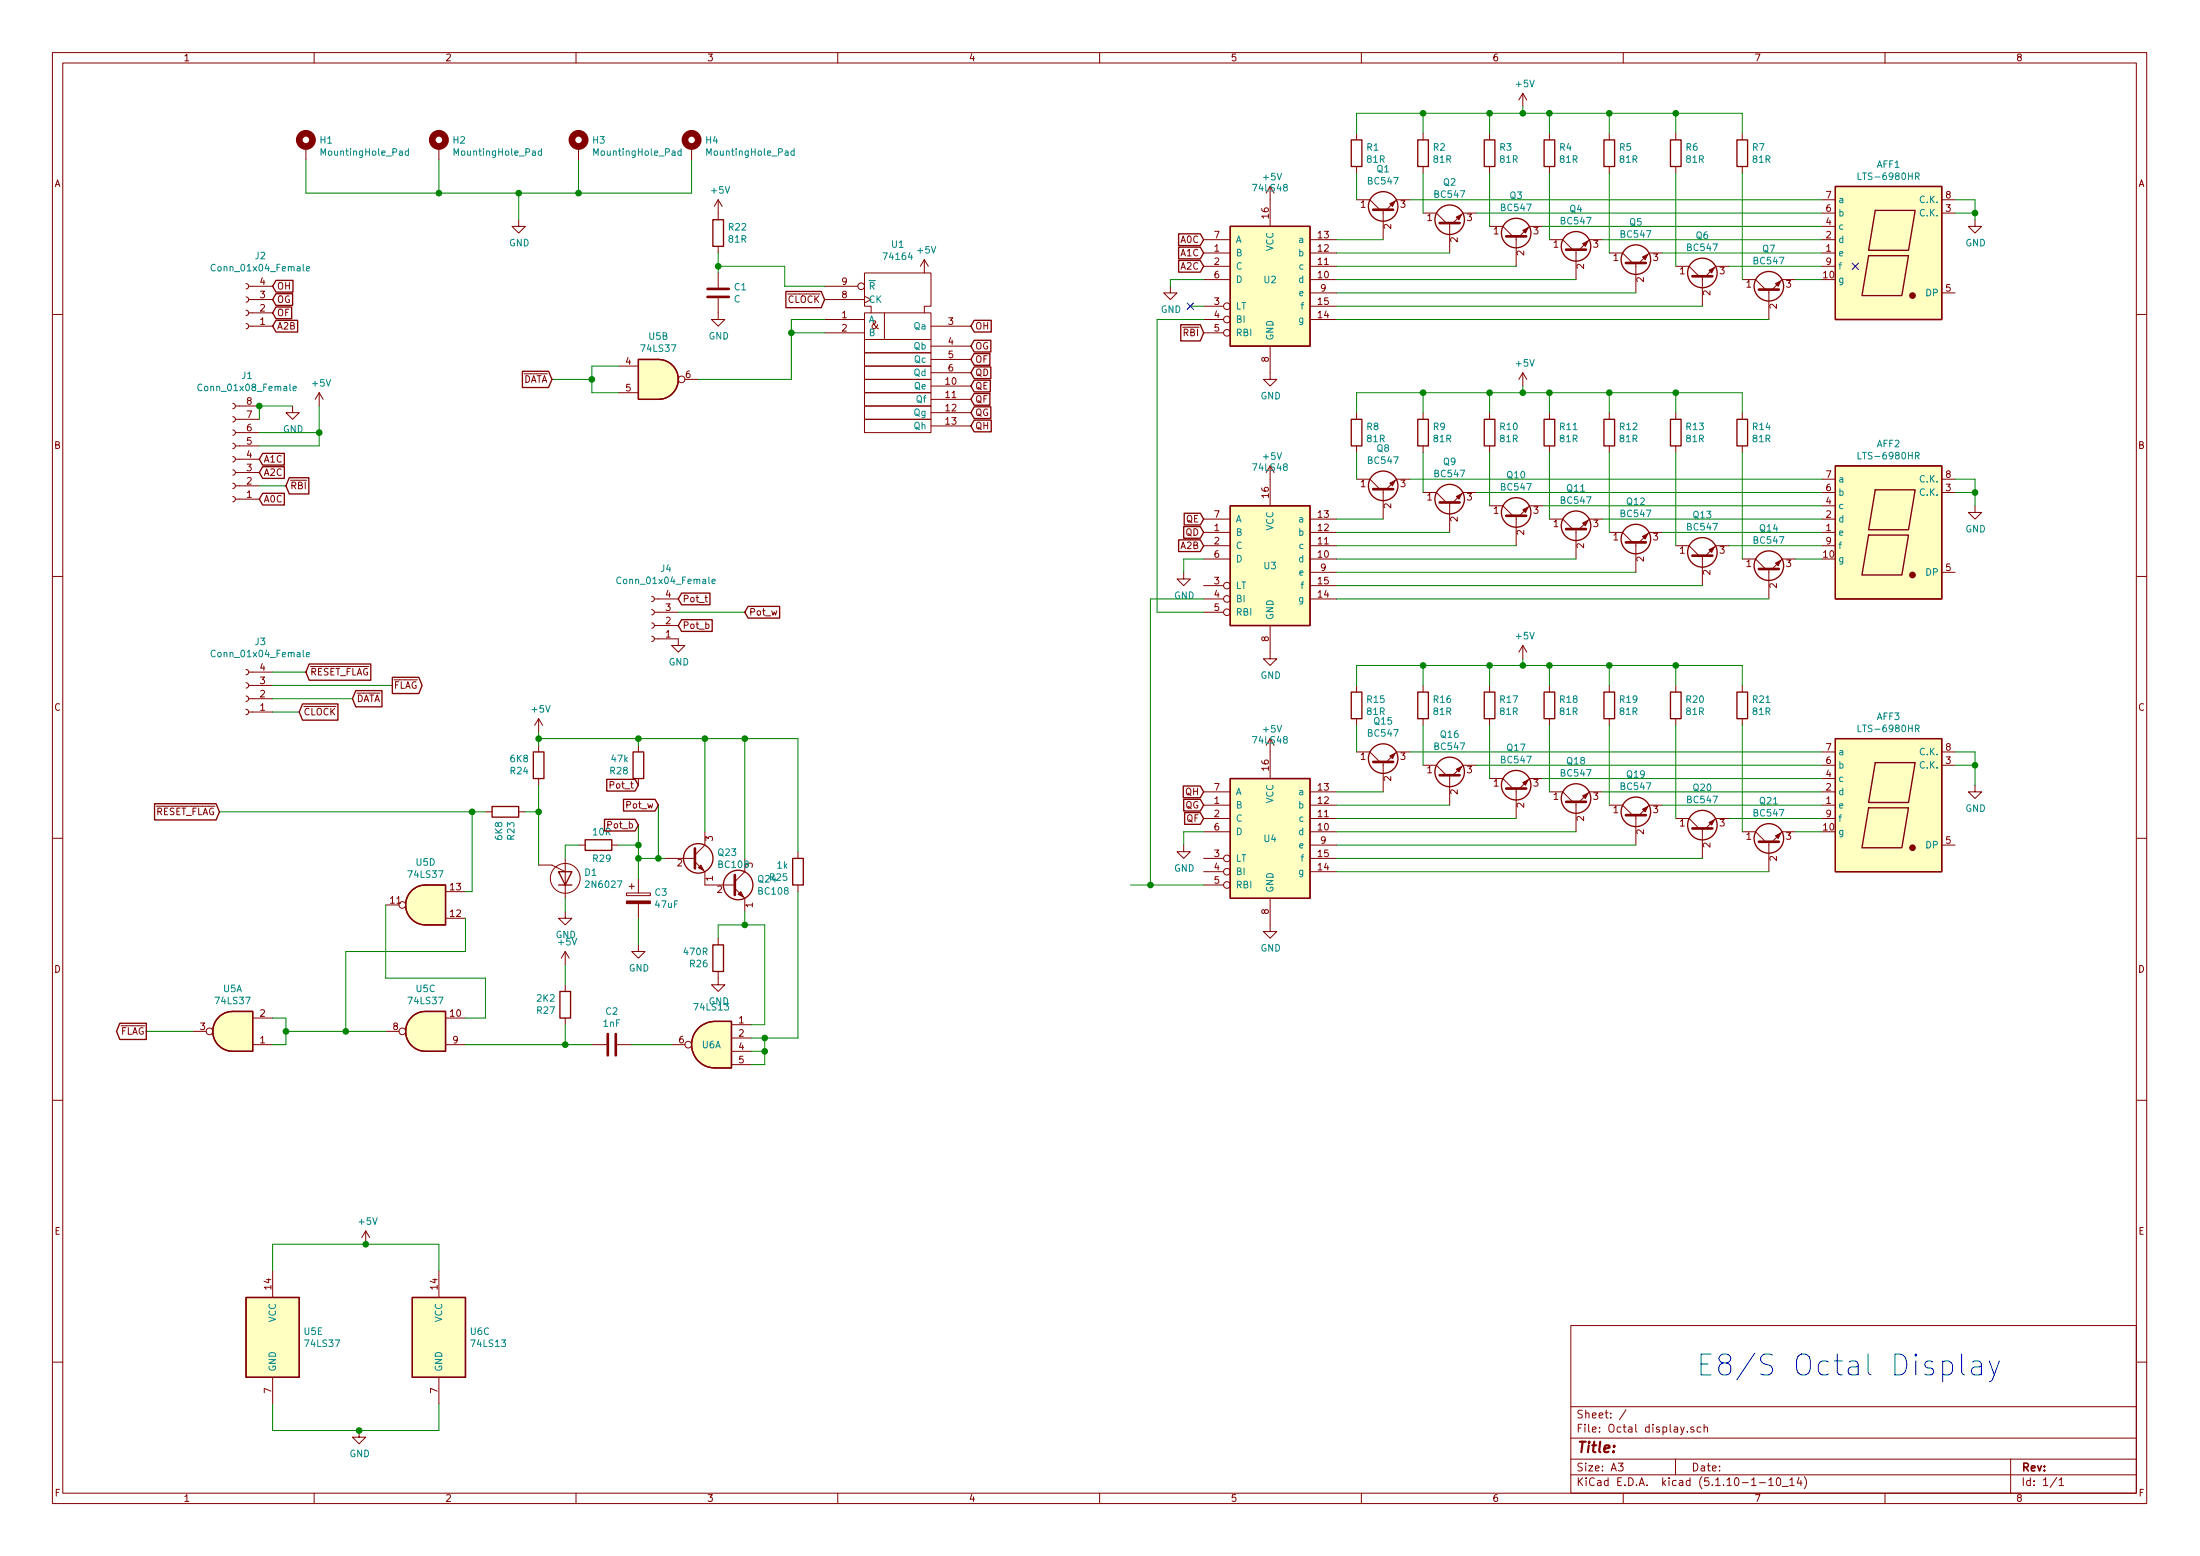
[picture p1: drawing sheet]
<svg xmlns="http://www.w3.org/2000/svg" width="420mm" height="297mm" viewBox="0 0 420 297" stroke-linecap="round" stroke-linejoin="round" font-family="sans-serif">
<g fill="none" stroke="#840000" stroke-width=".19">
<path d="M10 10h400v277h-400zM12 12h396v273.1h-396zM60 10v2M110 10v2M160 10v2M210 10v2M260 10v2M290.8 17.8l-.7 1.3M290.8 17.8v2.6M290.8 17.8l.8 1.3M310 10v2M360 10v2"/>
<path d="M58.4 28v2.5M83.8 28v2.5M110.5 28v2.5M132.1 28v2.5M137.2 38.1l-.8 1.3M137.2 38.1v3.8M137.2 38.1l.7 1.3M242.6 35.6v7.6M259.1 25.4v1.3M259.1 31.8v1.3M259.1 38.1h2.5l1.9 1.9M269.2 38.1h-2.5l-1.9 1.9"/>
<path d="M271.8 25.4v1.3M271.8 31.8v1.3M284.5 25.4v1.3M284.5 31.8v1.3M295.9 25.4v1.3M295.9 31.8v1.3M307.3 25.4v1.3M307.3 31.8v1.3M320 25.4v1.3M320 31.8v1.3M332.7 25.4v1.3M332.7 31.8v1.3"/>
<path d="M348 38.1h2.5M370.8 38.1h2.6M47 54.1l.3 .2 .2 .2-.1 .5-.4 .2M47 56.7l.3 .1 .2 .3-.1 .4-.4 .2M47 59.2l.3 .1 .2 .3-.1 .5-.4 .1M47.5 54.6h4.6M47.5 57.2h4.6M47.5 59.7h4.6M99.1 41.9v1.3h1.2l-1.2 1.3-1.3-1.3h1.3M137.2 56.9v4.1h1.2l-1.2 1.3-1.3-1.3h1.3M137.2 47v1.3M137.2 52.1v2.8"/>
<path d="M157.5 54.6h6.3M157.5 57.2h7.6M165.1 59.7h12.7v5.1h-12.7zM165.1 56.6l1.3 .6-1.3 .6M166.4 59.7v-1.2h-1.3v-6.4h12.7v6.4h-1.3v1.2M168.9 59.7v5.1M176.5 49.6l-.7 1.2M176.5 49.6v2.5M176.5 49.6l.8 1.2M223.5 54.6v1.3h1.3l-1.3 1.3-1.3-1.3h1.3M229.9 53.4h5M229.9 50.8h5"/>
<path d="M229.9 48.3h5M229.9 45.8h5M229.9 58.5h3.8M250.2 53.4h5.1M250.2 50.8h5.1M250.2 48.3h5.1M250.2 45.8h5.1M250.2 58.5h5.1M250.2 55.9h5.1M264.2 40v5.8M271.8 40.7h2.5l1.9 1.9M276.9 42.6v5.7"/>
<path d="M281.9 40.7h-2.5l-1.9 1.9M284.5 43.2h2.5l1.9 1.9M289.6 45.1v5.7M294.6 43.2h-2.5l-1.9 1.9M295.9 45.8h2.5l2 1.9M301 47.7v5.7M306.1 45.8h-2.6l-1.9 1.9M307.3 48.3h2.6l1.9 1.9M312.4 50.2v5.7M317.5 48.3h-2.5l-1.9 1.9M320 50.8h2.6l1.9 1.9M325.1 52.7v5.8"/>
<path d="M330.2 50.8h-2.5l-1.9 1.9M332.7 53.4h2.6l1.9 1.9M337.8 55.3v5.7M342.9 53.4h-2.5l-1.9 1.9M348 50.8h2.5M348 48.3h2.5M348 45.8h2.5M348 43.2h2.5M348 40.7h2.5M370.8 40.7h2.6M370.8 55.9h2.6M377.2 41.9v1.3h1.3l-1.3 1.3-1.3-1.3h1.3"/>
<path d="M10 60h2M44.4 77l.4 .1 .2 .3-.2 .4-.4 .2M44.4 79.5l.4 .2 .2 .2-.2 .5-.4 .2M45 77.5h4.5M47 61.8l.3 .1 .2 .3-.1 .4-.4 .2M47.5 62.3h4.6M55.9 77.5v1.3h1.2l-1.2 1.2-1.3-1.2h1.3M61 75l-.8 1.2M61 75v2.5M61 75l.7 1.2M118.1 69.9h3.8M118.1 75h3.8"/>
<path d="M130.8 72.4h2.5M157.5 61h7.6M157.5 63.5h7.6M165.1 77.5h12.7v2.5h-12.7zM165.1 75h12.7v2.5h-12.7zM165.1 72.4h12.7v2.6h-12.7zM165.1 69.9h12.7v2.5h-12.7zM165.1 67.3h12.7v2.6h-12.7zM165.1 64.8h12.7v2.5h-12.7zM177.8 62.3h7.6M177.8 73.7h7.6M177.8 76.2h7.6"/>
<path d="M177.8 78.8h7.6M177.8 66.1h7.6M177.8 68.6h7.6M177.8 71.2h7.6M229.9 61h3.8M229.9 63.5h3.8M242.6 66.1v6.3h1.2l-1.2 1.3-1.3-1.3h1.3M250.2 61h5.1M259.1 78.8v1.2M271.8 78.8v1.2M284.5 78.8v1.2M290.8 71.2v2.5"/>
<path d="M290.8 71.2l-.7 1.2M290.8 71.2l.8 1.2M295.9 78.8v1.2M307.3 78.8v1.2M320 78.8v1.2M332.7 78.8v1.2M408 60h2M44.4 82.1l.4 .1 .2 .3-.2 .4-.4 .2M44.4 84.6l.4 .1 .2 .3-.2 .5-.4 .1M44.4 87.2l.4 .1 .2 .3-.2 .4-.4 .2M44.4 89.7l.4 .1 .2 .3-.2 .4-.4 .2M44.4 92.2l.4 .2 .2 .2-.2 .5-.4 .2"/>
<path d="M44.4 94.8l.4 .1 .2 .3-.2 .4-.4 .2M45 80h4.5M45 82.6h4.5M45 85.1h4.5M45 87.7h4.5M45 90.2h4.5M45 92.7h4.5M45 95.3h4.5M165.1 80h12.7v2.6h-12.7zM177.8 81.3h7.6M229.9 99.1h5M242.6 88.9v7.7"/>
<path d="M250.2 99.1h5.1M259.1 85.1v1.3M259.1 91.5h2.5l1.9 1.9M264.2 93.4v5.7M269.2 91.5h-2.5l-1.9 1.9M271.8 85.1v1.3M271.8 94h2.5l1.9 1.9M276.9 95.9v5.7M281.9 94h-2.5l-1.9 1.9M284.5 85.1v1.3M284.5 96.6h2.5l1.9 1.9M289.6 98.5v5.7"/>
<path d="M294.6 96.6h-2.5l-1.9 1.9M295.9 99.1h2.5l2 1.9M295.9 85.1v1.3M306.1 99.1h-2.6l-1.9 1.9M307.3 85.1v1.3M320 85.1v1.3M332.7 85.1v1.3M348 99.1h2.5M348 96.6h2.5M348 94h2.5M348 91.5h2.5M370.8 94h2.6"/>
<path d="M370.8 91.5h2.6M377.2 96.6v1.2h1.3l-1.3 1.3-1.3-1.3h1.3M10 110h2M124.5 113.8l.3 .2 .2 .2-.2 .5-.3 .1M124.5 116.4l.3 .1 .2 .3-.2 .4-.3 .2M124.5 118.9l.3 .1 .2 .3-.2 .4-.3 .2M125 114.3h4.5M125 116.9h4.5M125 119.4h4.5M134.6 114.1h.5M134.8 113.6v1.1l.3 .2M226.1 109.3v1.2h1.2l-1.2 1.3-1.3-1.3h1.3"/>
<path d="M229.9 114.3h3.8M229.9 116.9h3.8M229.9 101.6h5M229.9 106.7h5M229.9 104.2h5M229.9 111.8h3.8M242.6 119.4v6.4h1.2l-1.2 1.2-1.3-1.2h1.3M250.2 114.3h5.1M250.2 101.6h5.1M250.2 106.7h5.1M250.2 104.2h5.1M250.2 111.8h5.1"/>
<path d="M250.2 109.3h5.1M301 101v5.7M307.3 101.6h2.6l1.9 1.9M312.4 103.5v5.8M317.5 101.6h-2.5l-1.9 1.9M320 104.2h2.6l1.9 1.9M325.1 106.1v5.7M330.2 104.2h-2.5l-1.9 1.9M332.7 106.7h2.6l1.9 1.9M337.8 108.6v5.7M342.9 106.7h-2.5l-1.9 1.9M348 101.6h2.5"/>
<path d="M348 104.2h2.5M370.8 109.3h2.6M408 110h2M47 127.8l.3 .1 .2 .3-.1 .4-.4 .2M47 130.3l.3 .2 .2 .2-.1 .5-.4 .2M47 132.9l.3 .1 .2 .3-.1 .4-.4 .2M47 135.4l.3 .1 .2 .3-.1 .5-.4 .1M47.5 128.3h4.6M47.5 130.8h4.6M47.5 133.4h4.6M47.5 135.9h4.6M102.9 137.2v2.5"/>
<path d="M102.9 137.2l-.8 1.3M102.9 137.2l.7 1.3M124.5 121.4l.3 .2 .2 .3-.2 .4-.3 .2M125 122h4.5v1.2h1.3l-1.3 1.3-1.2-1.3h1.2M259.1 130.8v1.3M259.1 137.2v1.3M271.8 130.8v1.3M271.8 137.2v1.3M284.5 130.8v1.3M284.5 137.2v1.3M290.8 123.2v2.6M290.8 123.2l-.7 1.3"/>
<path d="M290.8 123.2l.8 1.3M295.9 130.8v1.3M295.9 137.2v1.3M307.3 130.8v1.3M307.3 137.2v1.3M320 130.8v1.3M320 137.2v1.3M332.7 130.8v1.3M332.7 137.2v1.3M92.7 155h1.3M99.1 155h1.2M102.9 142.3v1.2"/>
<path d="M102.9 148.6v1.3M121.9 142.3v1.2M121.9 148.6v1.3M134.6 158.8v2.5l-1.9 1.9M229.9 153.7h5M229.9 158.8h5M229.9 156.2h5M229.9 151.2h5M242.6 141v7.6M250.2 153.7h5.1M250.2 158.8h5.1M250.2 156.2h5.1"/>
<path d="M250.2 151.2h5.1M259.1 143.5h2.5l1.9 2M264.2 145.5v5.7M269.2 143.5h-2.5l-1.9 2M271.8 146.1h2.5l1.9 1.9M276.9 148v5.7M281.9 146.1h-2.5l-1.9 1.9M284.5 148.6h2.5l1.9 1.9M289.6 150.5v5.7M294.6 148.6h-2.5l-1.9 1.9M295.9 151.2h2.5l2 1.9M301 153.1v5.7"/>
<path d="M306.1 151.2h-2.6l-1.9 1.9M307.3 153.7h2.6l1.9 1.9M312.4 155.6v5.7M317.5 153.7h-2.5l-1.9 1.9M320 156.2h2.6l1.9 2M325.1 158.2v5.7M330.2 156.2h-2.5l-1.9 2M332.7 158.8h2.6l1.9 1.9M342.9 158.8h-2.5l-1.9 1.9M348 153.7h2.5M348 156.2h2.5M348 151.2h2.5"/>
<path d="M348 148.6h2.5M348 146.1h2.5M348 143.5h2.5M370.8 146.1h2.6M370.8 143.5h2.6M377.2 149.9v1.3h1.3l-1.3 1.2-1.3-1.2h1.3M10 160h2M73.7 172.8h2.5M85.1 175.3h3.8M85.1 170.2h3.8M102.9 165.1h2.5l2.5 1.3M107.9 174v1.3h1.3l-1.3 1.3-1.2-1.3h1.2"/>
<path d="M107.9 163.9v7.6M110.5 161.3h1.3M116.8 161.3h1.3M119.6 170.5h4.6v.5h-4.6zM120.1 169.2h1.1M120.6 168.7v1M121.9 167.7v2.8M121.9 172.5v2.8M127 163.9h5.7M132.7 164.5l1.9 1.9v2.5h5.7M137.2 179.1v1.3M140.3 169.6l1.9 1.9v2.5"/>
<path d="M142.2 163.9v2.5l-1.9 1.9M152.4 162.6v1.3M152.4 168.9v1.3M226.1 161.3v1.3h1.2l-1.2 1.3-1.3-1.3h1.3M229.9 168.9h3.8M229.9 163.9h3.8M229.9 166.4h3.8M242.6 171.5v6.3h1.2l-1.2 1.3-1.3-1.3h1.3M250.2 163.9h5.1M250.2 166.4h5.1M250.2 161.3h5.1M337.8 160.7v5.7"/>
<path d="M370.8 161.3h2.6M408 160h2M36.8 196.9h2.6M48.3 194.3h3.8M48.3 199.4h3.8M73.7 196.9h2.5M85.1 194.3h3.8M85.1 199.4h3.8M107.9 181.6v2.6M107.9 188v1.3M107.9 194.3v1.3M107.9 181.6l-.7 1.3"/>
<path d="M107.9 181.6l.8 1.3M113 199.4h2.8M117.9 199.4h2.7M121.9 180.4v1.2h1.3l-1.3 1.3-1.3-1.3h1.3M128.3 199.4h2.5M137.2 185.5v2.5h1.2l-1.2 1.3-1.3-1.3h1.3M139.7 195.6h3.8M139.7 198.2h3.8M10 210h2M139.7 200.7h3.8M139.7 203.2h3.8M408 210h2"/>
<path d="M69.8 235l-.7 1.3M69.8 235v2.5M69.8 235l.8 1.3M52.1 242.6v5.1M83.8 242.6v5.1M300 253h108v32.1h-108zM10 260h2M52.1 262.9v5.1M68.6 273.1v1.3h1.2l-1.2 1.2-1.3-1.2h1.3M83.8 262.9v5.1M300 278.5h108M300 274.5h108"/>
<path d="M300 268.5h108M309 279.3h1l-.5 .6 .4 .1v.7l-.2 .1-.7-.1M310.5 269.1l-1.2 2M320 278.5v3M322.2 273.3v.1M323.5 272.5a.37 .37 0 0 0-.6 .1l.1 .2 .5 .2v.1l-.2 .3-.4-.1M324.8 272.5l-.4-.1-.3 .3 .1 .6 .2 .1 .4-.1M325.5 272.5a.37 .37 0 0 1 .6 .1v.8M325.5 271.9v1.5M384 278.5v6.6M408 260h2M60 285.1v1.9"/>
<path d="M110 285.1v1.9M160 285.1v1.9M210 285.1v1.9M260 285.1v1.9M300 281.5h108M310 285.1v1.9M336 283h1.2M337.8 282.5l.4-.4v1.5M337.8 283.6h.9M339.4 282.3l.3-.2a.94 .94 0 0 1 0 1.5l-.4-.3-.1-.6zM340.4 283.8h1.1M341.8 282.5l.4-.4v1.5"/>
<path d="M341.8 283.6h.8M343.6 282l-.4 1.1h.9M343.9 282.6v1M344.6 281.9a1.71 1.71 0 0 1 0 2.3M360 285.1v1.9M392.8 282l-1.3 2M393.2 282.5l.5-.4v1.5M393.2 283.6h.9"/>
<circle cx="164.5" cy="54.6" r=".63"/>
<circle cx="234.3" cy="58.5" r=".63"/>
<circle cx="130.2" cy="72.4" r=".63"/>
<circle cx="234.3" cy="61" r=".63"/>
<circle cx="234.3" cy="63.5" r=".63"/>
<circle cx="234.3" cy="114.3" r=".63"/>
<circle cx="234.3" cy="116.9" r=".63"/>
<circle cx="234.3" cy="111.8" r=".63"/>
<circle cx="76.8" cy="172.8" r=".63"/>
<circle cx="107.9" cy="167.7" r="2.84"/>
<circle cx="234.3" cy="166.4" r=".63"/>
<circle cx="234.3" cy="163.9" r=".63"/>
<circle cx="234.3" cy="168.9" r=".63"/>
<circle cx="40" cy="196.9" r=".63"/>
<circle cx="76.8" cy="196.9" r=".63"/>
<circle cx="131.4" cy="199.4" r=".63"/>
</g>
<g fill="none" stroke="#008484" stroke-width=".19">
<path d="M78 28.9l-.4-.1-.2 .2 .1 .6h.5M78 28.4v1.3M103.4 28.9l-.4-.1-.2 .2 .1 .6h.5M103.4 28.4v1.3M130.1 28.9l-.4-.1-.2 .2 .1 .6h.5M130.1 28.4v1.3M151.7 28.9l-.4-.1-.2 .2 .1 .6h.5M151.7 28.4v1.3M354.9 33v1.3h.6M365.8 33.7l.6-.1 .1-.5-.7-.1v1.3M366.1 33.7l.4 .6M41.1 50.6a.6 .6 0 0 0-.8 .4 .6 .6 0 0 0 .6 .7l.2-.1"/>
<path d="M58.5 51.3l.6-.1v-.3h-.4l-.2 .2 .1 .6h.5M38.6 73.4a.6 .6 0 0 0-.9 .5 .6 .6 0 0 0 .6 .7l.3-.1M56 74.2l.6-.1-.1-.3-.3-.1-.2 .2v.6h.5M354.9 86.3v1.3h.6M365.8 87h.6l.1-.5-.7-.2v1.3M366.1 87l.4 .6M118.6 110.3a.6 .6 0 0 0-.9 .4 .6 .6 0 0 0 .6 .7l.3-.1M136 111l.6-.1-.1-.3h-.3l-.2 .2v.6h.5M41.1 124.2a.6 .6 0 0 0-.8 .5 .6 .6 0 0 0 .6 .7l.2-.1M58.5 125l.6-.1v-.3l-.4-.1-.2 .2 .1 .6h.5M354.9 138.4v1.3h.6M365.8 139.1l.6-.1 .1-.5-.7-.1v1.3"/>
<path d="M366.1 139.1l.4 .6"/>
</g>
<g fill="none" stroke="#840000" stroke-width=".25">
<path d="M258.1 26.7h2v5.1h-2zM270.8 26.7h2v5.1h-2zM283.5 26.7h2v5.1h-2zM294.9 26.7h2v5.1h-2zM306.3 26.7h2.1v5.1h-2.1zM319 26.7h2.1v5.1h-2.1zM331.7 26.7h2.1v5.1h-2.1zM350.5 35.6h20.3v25.4h-20.3zM52.7 53.5h3.3v2.3h-3.3l-.6-1.2zM52.7 56.1h3.2v2.2h-3.2l-.6-1.1zM52.7 58.6h3v2.2h-3l-.6-1.1zM136.1 41.9h2.1v5.1h-2.1z"/>
<path d="M150.1 55.6h6.7l.7 1.6-.7 1.5h-6.7zM225.1 49.7h4.1l.7 1.1-.7 1.2h-4.1zM225.1 44.6h4.1l.7 1.2-.7 1.1h-4.1zM225.1 47.2h4.1l.7 1.1-.7 1.1h-4.1zM234.9 43.2h15.3v22.9h-15.3zM356.9 48.8h7.6l-1.3 7.6h-7.6zM358.1 40.2h7.7l-1.3 7.6h-7.6zM52.7 61.1h4.1v2.3h-4.1l-.6-1.1zM99.8 70.9h5l.6 1.5-.6 1.6h-5zM121.9 68.6h3.8a3.8 3.8 0 0 1 3.8 3.8 3.8 3.8 0 0 1-3.8 3.8h-3.8zM186.1 61.1h3.2v2.3h-3.2l-.7-1.1zM186.1 65h3.1v2.2h-3.1l-.7-1.1z"/>
<path d="M186.1 67.5h3v2.2h-3l-.7-1.1zM186.1 70h3.1v2.3h-3.1l-.7-1.1zM186.1 72.6h3v2.2h-3l-.7-1.1zM186.1 75.1h3v2.3h-3l-.7-1.2zM186.1 77.7h3.1v2.2h-3.1l-.7-1.1zM225.5 62h3.7l.7 1.5-.7 1.6h-3.7zM50.2 94.2h4.1v2.2h-4.1l-.7-1.1zM50.2 89.1h4.1v2.2h-4.1l-.7-1.1zM50.2 86.5h4.1v2.3h-4.1l-.7-1.1zM55.2 91.2h3.8v3.1h-3.8l-.6-1.6zM186.1 80.2h3.2v2.2h-3.2l-.7-1.1zM226.2 98h3l.7 1.1-.7 1.1h-3z"/>
<path d="M234.9 96.6h15.3v22.8h-15.3zM258.1 80h2v5.1h-2zM270.8 80h2v5.1h-2zM283.5 80h2v5.1h-2zM294.9 80h2v5.1h-2zM306.3 80h2.1v5.1h-2.1zM319 80h2.1v5.1h-2.1zM331.7 80h2.1v5.1h-2.1zM350.5 88.9h20.3v25.4h-20.3zM358.1 93.5h7.7l-1.3 7.6h-7.6zM130.2 118.3h5.8v2.2h-5.8l-.7-1.1zM130.2 113.2h5.4v2.3h-5.4l-.7-1.2z"/>
<path d="M142.9 115.8h6v2.2h-6l-.7-1.1zM225.1 103.1h4.1l.7 1.1-.7 1.1h-4.1zM226.1 100.5h3.1l.7 1.1-.7 1.2h-3.1zM356.9 102.1h7.6l-1.3 7.7h-7.6zM57.8 134.4h6.7v3.1h-6.7l-.7-1.6zM59.1 126.8h11.7v3.1h-11.7l-.7-1.6zM67.9 131.8h5v3.1h-5l-.6-1.5zM74.9 129.3h5.1l.6 1.5-.6 1.6h-5.1zM258.1 132.1h2v5.1h-2zM270.8 132.1h2v5.1h-2zM283.5 132.1h2v5.1h-2zM294.9 132.1h2v5.1h-2z"/>
<path d="M306.3 132.1h2.1v5.1h-2.1zM319 132.1h2.1v5.1h-2.1zM331.7 132.1h2.1v5.1h-2.1zM29.5 153.4h11.8l.6 1.6-.6 1.5h-11.8zM94 154h5.1v2h-5.1zM101.9 143.5h2v5.1h-2zM115.4 156.4h5.9l.6 1.1-.6 1.1h-5.9zM115.9 148.8h5.4l.6 1.1-.6 1.1h-5.4zM119.1 152.6h6l.6 1.1-.6 1.1h-6zM120.9 143.5h2v5.1h-2zM226 150h3.2l.7 1.2-.7 1.1h-3.2zM226.1 152.6h3.1l.7 1.1-.7 1.1h-3.1z"/>
<path d="M226.2 155.1h3l.7 1.1-.7 1.2h-3zM234.9 148.6h15.3v22.9h-15.3zM350.5 141h20.3v25.4h-20.3zM356.9 154.2h7.6l-1.3 7.6h-7.6zM358.1 145.6h7.7l-1.3 7.6h-7.6zM78.6 170.1a3.7 3.7 0 0 1 2.7-1.2h3.8v7.7h-3.8a3.8 3.8 0 0 1-3.5-2.4 3.8 3.8 0 0 1 .8-4.1zM106.7 166.4h2.5l-1.3 2.5zM106.7 168.9h2.5M111.8 160.3h5v2h-5zM151.4 163.9h2v5h-2zM22.9 195.3h5v3.1h-5l-.6-1.5zM41.8 194.2a3.7 3.7 0 0 1 2.6-1.1h3.9v7.6h-3.9a3.8 3.8 0 0 1-3.5-2.4 3.8 3.8 0 0 1 .9-4.1z"/>
<path d="M78.6 194.2a3.7 3.7 0 0 1 2.7-1.1h3.8v7.6h-3.8a3.8 3.8 0 0 1-3.5-2.4 3.8 3.8 0 0 1 .8-4.1zM106.9 189.3h2.1v5h-2.1zM133.4 196.3a4.7 4.7 0 0 1 3.1-1.3h3.2v8.9h-3.2a4.5 4.5 0 0 1-4.1-2.8 4.5 4.5 0 0 1 1-4.8zM136.1 180.4h2.1v5.1h-2.1zM47 247.7h10.1v15.2h-10.1zM78.7 247.7h10.2v15.2h-10.2z"/>
<circle cx="264.2" cy="39.4" r="2.82"/>
<circle cx="276.9" cy="41.9" r="2.82"/>
<circle cx="289.6" cy="44.5" r="2.82"/>
<circle cx="301" cy="47" r="2.82"/>
<circle cx="312.4" cy="49.6" r="2.82"/>
<circle cx="325.1" cy="52.1" r="2.82"/>
<circle cx="337.8" cy="54.6" r="2.82"/>
<circle cx="264.2" cy="92.7" r="2.82"/>
<circle cx="276.9" cy="95.3" r="2.82"/>
<circle cx="289.6" cy="97.8" r="2.82"/>
<circle cx="301" cy="100.4" r="2.82"/>
<circle cx="312.4" cy="102.9" r="2.82"/>
<circle cx="325.1" cy="105.4" r="2.82"/>
<circle cx="337.8" cy="108" r="2.82"/>
<circle cx="264.2" cy="144.8" r="2.82"/>
<circle cx="276.9" cy="147.4" r="2.82"/>
<circle cx="289.6" cy="149.9" r="2.82"/>
<circle cx="301" cy="152.4" r="2.82"/>
<circle cx="312.4" cy="155" r="2.82"/>
<circle cx="325.1" cy="157.5" r="2.82"/>
<circle cx="133.3" cy="163.9" r="2.82"/>
<circle cx="141" cy="168.9" r="2.82"/>
<circle cx="337.8" cy="160.1" r="2.82"/>
</g>
<g fill="#ffffc2" stroke="#ffffc2" stroke-width=".19">
<path d="M78.6 170.1a3.7 3.7 0 0 1 2.7-1.2v7.7a3.8 3.8 0 0 1-3.5-2.4 3.8 3.8 0 0 1 .8-4.1z"/>
<path d="M81.3 168.9h3.8v7.7h-3.8z"/>
<path d="M78.6 194.2a3.7 3.7 0 0 1 2.7-1.1v7.6a3.8 3.8 0 0 1-3.5-2.4 3.8 3.8 0 0 1 .8-4.1z"/>
<path d="M81.3 193.1h3.8v7.6h-3.8z"/>
<path d="M41.8 194.2a3.7 3.7 0 0 1 2.6-1.1v7.6a3.8 3.8 0 0 1-3.5-2.4 3.8 3.8 0 0 1 .9-4.1z"/>
<path d="M44.4 193.1h3.9v7.6h-3.9z"/>
<path d="M47 247.7h10.1v15.2h-10.1z"/>
<path d="M125.7 68.6a3.8 3.8 0 0 1 3.8 3.8 3.8 3.8 0 0 1-3.8 3.8z"/>
<path d="M121.9 68.6h3.8v7.6h-3.8z"/>
<path d="M133.4 196.3a4.7 4.7 0 0 1 3.1-1.3v8.9a4.5 4.5 0 0 1-4.1-2.8 4.5 4.5 0 0 1 1-4.8z"/>
<path d="M136.5 195h3.2v8.9h-3.2z"/>
<path d="M78.7 247.7h10.2v15.2h-10.2z"/>
<path d="M234.9 148.6h15.3v22.9h-15.3z"/>
<path d="M234.9 96.6h15.3v22.8h-15.3z"/>
<path d="M234.9 43.2h15.3v22.9h-15.3z"/>
<path d="M350.5 141h20.3v25.4h-20.3z"/>
<path d="M350.5 88.9h20.3v25.4h-20.3z"/>
<path d="M350.5 35.6h20.3v25.4h-20.3z"/>
</g>
<g fill="none" stroke="#840000" stroke-width=".51">
<path d="M135.1 56.7h4.1M135.1 55.2h4.1M262.3 40h3.8M275 42.6h3.8M287.7 45.1h3.8M299.1 47.7h3.8M310.5 50.2h3.8M323.2 52.7h3.8M335.9 55.3h3.8M262.3 93.4h3.8M275 95.9h3.8M287.7 98.5h3.8"/>
<path d="M299.1 101h3.8M310.5 103.5h3.8M323.2 106.1h3.8M335.9 108.6h3.8M262.3 145.5h3.8M275 148h3.8M287.7 150.5h3.8M299.1 153.1h3.8M310.5 155.6h3.8M323.2 158.2h3.8M132.7 162v3.8M140.3 167v3.9"/>
<path d="M335.9 160.7h3.8M116.1 197.4v4.1M117.6 197.4v4.1"/>
</g>
<g fill="none" stroke="#840000" stroke-width="1.3">
<circle cx="58.4" cy="26.7" r="1.27"/>
<circle cx="83.8" cy="26.7" r="1.27"/>
<circle cx="110.5" cy="26.7" r="1.27"/>
<circle cx="132.1" cy="26.7" r="1.27"/>
</g>
<g fill="#840000" stroke="#840000" stroke-width=".19">
<path d="M141.5 170.2l.5 1-1-.5z"/>
<path d="M133.3 165.6l.6-.5 .5 1.1z"/>
<path d="M339.1 159.5l1-.5-.5 1.1z"/>
<path d="M326.4 157l1-.5-.5 1z"/>
<path d="M313.7 154.5l1-.5-.5 1z"/>
<path d="M302.3 151.9l1-.5-.5 1z"/>
<path d="M290.8 149.4l1-.5-.5 1z"/>
<path d="M278.1 146.8l1-.5-.5 1.1z"/>
<path d="M265.4 144.3l1-.5-.5 1z"/>
<path d="M339.1 107.5l1-.5-.5 1z"/>
<path d="M326.4 104.9l1-.5-.5 1z"/>
<path d="M313.7 102.4l1-.5-.5 1z"/>
<path d="M302.3 99.9l1-.5-.5 1z"/>
<path d="M290.8 97.3l1-.5-.5 1z"/>
<path d="M278.1 94.8l1-.5-.5 1z"/>
<path d="M265.4 92.2l1-.5-.5 1z"/>
<path d="M339.1 54.1l1-.5-.5 1z"/>
<path d="M326.4 51.6l1-.5-.5 1z"/>
<path d="M313.7 49.1l1-.5-.5 1z"/>
<path d="M302.3 46.5l1-.5-.5 1z"/>
<path d="M290.8 44l1-.5-.5 1z"/>
<path d="M278.1 41.4l1-.5-.5 1z"/>
<path d="M265.4 38.9l1-.5-.5 1z"/>
<path d="M119.6 172h4.6v.5h-4.6z"/>
</g>
<g fill="#840000" stroke="#840000" stroke-width=".25">
<circle cx="365.3" cy="161.8" r=".51"/>
<circle cx="365.3" cy="109.8" r=".51"/>
<circle cx="365.3" cy="56.4" r=".51"/>
</g>
<g fill="none" stroke="#008400" stroke-width=".19">
<path d="M58.4 30.5v6.4h73.7v-6.4M83.8 30.5v6.4M99.1 36.9v5M110.5 30.5v6.4M259.1 25.4v-3.8h73.6v3.8M259.1 33.1v5M269.2 38.1h78.8M271.8 21.6v3.8M271.8 33.1v7.6M284.5 21.6v3.8M284.5 33.1v10.1M290.8 20.4v1.2"/>
<path d="M295.9 21.6v3.8M295.9 33.1v12.7M307.3 21.6v3.8M307.3 33.1v15.2M320 21.6v3.8M320 33.1v17.7M332.7 33.1v20.3M373.4 38.1h3.8v3.8M137.2 50.8h12.7v3.8h7.6M137.2 48.3v3.8M227.3 58.5h2.6M229.9 53.4h-6.4v1.2"/>
<path d="M255.3 58.5h69.8M255.3 45.8h8.9M255.3 48.3h21.6M255.3 50.8h34.3M255.3 53.4h45.7M255.3 55.9h57.1M281.9 40.7h66.1M294.6 43.2h53.4M306.1 45.8h41.9M317.5 48.3h30.5M330.2 50.8h17.8M342.9 53.4h5.1"/>
<path d="M373.4 40.7h3.8M55.9 77.5h-6.4v2.5M61 77.5v7.6h-11.5M105.4 72.4h7.6M118.1 69.9h-5.1v5.1h5.1M151.1 63.5h6.4M157.5 61h-6.4v11.4h-17.8M229.9 61h-8.9v55.9h8.9M255.3 61h82.5M259.1 78.8v-3.8h73.6v3.8M271.8 75v3.8M284.5 75v3.8"/>
<path d="M290.8 73.7v1.3M295.9 75v3.8M307.3 75v3.8M320 75v3.8M49.5 82.6h11.5M49.5 92.7h5.1M255.3 99.1h8.9M259.1 86.4v5.1M269.2 91.5h78.8M271.8 86.4v7.6M281.9 94h66.1M284.5 86.4v10.2"/>
<path d="M294.6 96.6h53.4M295.9 86.4v12.7M306.1 99.1h41.9M307.3 86.4v15.2M320 86.4v17.8M332.7 86.4v20.3M373.4 91.5h3.8v5.1M373.4 94h3.8M129.5 116.9h12.7M229.9 114.3h-10.2v54.6M229.9 106.7h-3.8v2.6M255.3 114.3h82.5"/>
<path d="M255.3 111.8h69.8M255.3 109.3h57.1M255.3 106.7h45.7M255.3 104.2h34.3M255.3 101.6h21.6M317.5 101.6h30.5M330.2 104.2h17.8M342.9 106.7h5.1M52.1 133.4h15.2M52.1 135.9h5M52.1 130.8h22.8M52.1 128.3h6.3"/>
<path d="M102.9 139.7v2.6M259.1 130.8v-3.8h73.6v3.8M259.1 138.5v5M271.8 127v3.8M271.8 138.5v7.6M284.5 127v3.8M284.5 138.5v10.1M290.8 125.8v1.2M295.9 127v3.8M295.9 138.5v12.7M307.3 127v3.8M307.3 138.5v15.2"/>
<path d="M320 127v3.8M320 138.5v17.7M332.7 138.5v20.3M41.9 155h50.8M90.2 155v15.2h-1.3M100.3 155h2.6M102.9 141h49.5v21.6M102.9 149.9v15.2M121.9 141v1.3M121.9 157.5v10.2M125.7 153.7v10.2M134.6 141v17.8"/>
<path d="M142.2 141v22.9M229.9 158.8h-3.8v2.5M255.3 151.2h8.9M255.3 153.7h21.6M255.3 156.2h34.3M255.3 158.8h45.7M269.2 143.5h78.8M281.9 146.1h66.1M294.6 148.6h53.4M306.1 151.2h41.9M317.5 153.7h30.5M330.2 156.2h17.8"/>
<path d="M342.9 158.8h5.1M373.4 143.5h3.8v6.4M373.4 146.1h3.8M73.7 172.8v13.9h19v7.6h-3.8M88.9 175.3v6.3h-22.9v15.3M107.9 171.5v2.5M110.5 161.3h-2.6v2.6M118.1 161.3h3.8M121.9 175.3v5.1M121.9 163.9h5.1M137.2 179.1v-2.5h8.8v19h-2.5M142.2 174v2.6"/>
<path d="M152.4 170.2v28h-8.9M215.9 168.9h14M255.3 161.3h57.1M255.3 163.9h69.8M255.3 166.4h82.5M27.9 196.9h8.9M52.1 194.3h2.5v5.1h-2.5M54.6 196.9h19.1M88.9 199.4h24.1M107.9 184.2v3.8M107.9 195.6v3.8M120.6 199.4h7.7"/>
<path d="M146 198.2v5h-2.5M143.5 200.7h2.5M52.1 242.6v-5.1h31.7v5.1M52.1 268v5.1h31.7v-5.1"/>
</g>
<path d="M374.6 258.5v3.4l.2 .4 .4 .2M379.9 259.8l1 2.7M381.8 259.8l-1.3 3.6-.6 .4M371 260a1.24 1.24 0 0 1 1.7 .2l.2 .4v1.1l-.2 .4a1.28 1.28 0 0 1-1.7 .2M376.7 260l.4-.2h.8l.3 .2 .2 .4v2.1M378.4 260.8l-.4 .1h-.9a.78 .78 0 0 0-.6 .8 .78 .78 0 0 0 .6 .8h.9l.4-.2" fill="none" stroke="#0000c2" stroke-width=".19"/>
<g fill="#008400" stroke="#008400" stroke-width=".25">
<circle cx="102.9" cy="141" r=".51"/>
<circle cx="146.1" cy="200.7" r=".51"/>
<circle cx="146.1" cy="198.2" r=".51"/>
<circle cx="83.8" cy="36.9" r=".51"/>
<circle cx="110.5" cy="36.9" r=".51"/>
<circle cx="49.5" cy="77.5" r=".51"/>
<circle cx="134.6" cy="141" r=".51"/>
<circle cx="61" cy="82.6" r=".51"/>
<circle cx="108" cy="199.4" r=".51"/>
<circle cx="142.2" cy="176.6" r=".51"/>
<circle cx="99.1" cy="36.9" r=".51"/>
<circle cx="137.2" cy="50.8" r=".51"/>
<circle cx="142.2" cy="141" r=".51"/>
<circle cx="151.1" cy="63.5" r=".51"/>
<circle cx="377.2" cy="146.1" r=".51"/>
<circle cx="377.2" cy="94" r=".51"/>
<circle cx="121.9" cy="141" r=".51"/>
<circle cx="377.2" cy="40.7" r=".51"/>
<circle cx="125.7" cy="163.9" r=".51"/>
<circle cx="320" cy="21.6" r=".51"/>
<circle cx="290.8" cy="127" r=".51"/>
<circle cx="121.9" cy="163.9" r=".51"/>
<circle cx="271.8" cy="127" r=".51"/>
<circle cx="284.5" cy="127" r=".51"/>
<circle cx="219.7" cy="168.9" r=".51"/>
<circle cx="295.9" cy="127" r=".51"/>
<circle cx="307.3" cy="127" r=".51"/>
<circle cx="320" cy="127" r=".51"/>
<circle cx="290.8" cy="75" r=".51"/>
<circle cx="271.8" cy="75" r=".51"/>
<circle cx="284.5" cy="75" r=".51"/>
<circle cx="121.9" cy="161.3" r=".51"/>
<circle cx="295.9" cy="75" r=".51"/>
<circle cx="307.3" cy="75" r=".51"/>
<circle cx="320" cy="75" r=".51"/>
<circle cx="290.8" cy="21.6" r=".51"/>
<circle cx="271.8" cy="21.6" r=".51"/>
<circle cx="284.5" cy="21.6" r=".51"/>
<circle cx="102.9" cy="155" r=".51"/>
<circle cx="295.9" cy="21.6" r=".51"/>
<circle cx="113" cy="72.4" r=".51"/>
<circle cx="69.9" cy="237.5" r=".51"/>
<circle cx="68.6" cy="273.1" r=".51"/>
<circle cx="54.6" cy="196.9" r=".51"/>
<circle cx="90.2" cy="155" r=".51"/>
<circle cx="66" cy="196.9" r=".51"/>
<circle cx="307.3" cy="21.6" r=".51"/>
</g>
<path d="M226.7 57.8l1.2 1.3M227.9 57.8l-1.2 1.3M353.7 50.2l1.2 1.2M354.9 50.2l-1.2 1.2" fill="none" stroke="#000084" stroke-width=".19"/>
<text font-size="5.6" fill="#0000c2" x="323.8" y="262.7">E8/S Octal Display</text>
<text font-size="2.8" fill="#840000" x="301" y="277.3">Title:</text>
<g font-size="2.1" fill="#840000">
<text x="166.4" y="62.8">&amp;</text>
<text x="301" y="273.5">File: Octal display.sch</text>
<text x="301" y="270.8">Sheet: /</text>
<text x="301" y="280.9">Size: A3</text>
<text x="323" y="280.9">Date:</text>
<text x="386" y="280.9">Rev:</text>
<text x="301" y="283.7">KiCad E.D.A. kicad (5.1.10-1-10_14)</text>
<text x="386" y="283.7">Id: 1/1</text>
</g>
<g font-size="1.8" fill="#840000">
<text x="35" y="11.7">1</text>
<text x="85" y="11.7">2</text>
<text x="135" y="11.7">3</text>
<text x="185" y="11.7">4</text>
<text x="235" y="11.7">5</text>
<text x="285" y="11.7">6</text>
<text x="335" y="11.7">7</text>
<text x="385" y="11.7">8</text>
<text x="10.4" y="35.7">A</text>
<text x="408.4" y="35.7">A</text>
<text x="242.3" y="41.6" transform="rotate(-90 242.3 41.6)">16</text>
<text x="259.9" y="39.7">1</text>
<text x="267.5" y="39.7">3</text>
<text x="348.8" y="40.4">6</text>
<text x="348.8" y="37.9">7</text>
<text x="371.6" y="40.4">3</text>
<text x="371.6" y="37.9">8</text>
<text x="225.6" y="46.4">A0C</text>
<text x="231.9" y="45.5">7</text>
<text x="251.8" y="45.5">13</text>
<text x="265.7" y="43.7" transform="rotate(-90 265.7 43.7)">2</text>
<text x="272.6" y="42.2">1</text>
<text x="278.4" y="46.2" transform="rotate(-90 278.4 46.2)">2</text>
<text x="280.2" y="42.2">3</text>
<text x="285.3" y="44.7">1</text>
<text x="292.9" y="44.7">3</text>
<text x="296.7" y="47.3">1</text>
<text x="304.3" y="47.3">3</text>
<text x="348.8" y="45.5">2</text>
<text x="348.8" y="43">4</text>
<text x="225.6" y="51.5">A2C</text>
<text x="225.6" y="48.9">A1C</text>
<text x="231.9" y="48">1</text>
<text x="231.9" y="50.6">2</text>
<text x="231.9" y="53.1">6</text>
<text x="251.8" y="53.1">10</text>
<text x="251.8" y="50.6">11</text>
<text x="251.8" y="48">12</text>
<text x="291.1" y="48.8" transform="rotate(-90 291.1 48.8)">2</text>
<text x="302.5" y="51.3" transform="rotate(-90 302.5 51.3)">2</text>
<text x="308.1" y="49.8">1</text>
<text x="313.9" y="53.9" transform="rotate(-90 313.9 53.9)">2</text>
<text x="315.7" y="49.8">3</text>
<text x="320.8" y="52.4">1</text>
<text x="328.4" y="52.4">3</text>
<text x="348.3" y="53.1">10</text>
<text x="348.8" y="48">1</text>
<text x="348.8" y="50.6">9</text>
<text x="49.7" y="59.5">2</text>
<text x="49.7" y="56.9">3</text>
<text x="49.7" y="54.4">4</text>
<text x="52.9" y="55.3">OH</text>
<text x="52.9" y="57.8">OG</text>
<text x="150.4" y="57.8">CLOCK</text>
<text x="160.8" y="56.9">8</text>
<text x="160.8" y="54.4">9</text>
<text x="231.9" y="58.2">3</text>
<text x="251.8" y="58.2">15</text>
<text x="252.2" y="55.7">9</text>
<text x="326.6" y="56.4" transform="rotate(-90 326.6 56.4)">2</text>
<text x="333.5" y="54.9">1</text>
<text x="339.3" y="58.9" transform="rotate(-90 339.3 58.9)">2</text>
<text x="341.1" y="54.9">3</text>
<text x="371.6" y="55.7">5</text>
<text x="49.7" y="62">1</text>
<text x="52.9" y="60.4">OF</text>
<text x="52.9" y="62.9">A2B</text>
<text x="160.8" y="60.7">1</text>
<text x="160.8" y="63.3">2</text>
<text x="181.1" y="62">3</text>
<text x="181.1" y="65.8">4</text>
<text x="186.2" y="62.9">OH</text>
<text x="226" y="64.2">RBI</text>
<text x="231.9" y="60.7">4</text>
<text x="231.9" y="63.3">5</text>
<text x="251.8" y="60.7">14</text>
<text x="119.5" y="69.6">4</text>
<text x="181.1" y="68.4">5</text>
<text x="181.1" y="70.9">6</text>
<text x="186.2" y="66.7">OG</text>
<text x="186.2" y="69.3">OF</text>
<text x="186.2" y="71.8">QD</text>
<text x="242.3" y="69.1" transform="rotate(-90 242.3 69.1)">8</text>
<text x="47.1" y="77.3">8</text>
<text x="99.7" y="73.1">DATA</text>
<text x="119.5" y="74.7">5</text>
<text x="131" y="72.2">6</text>
<text x="180.6" y="73.4">10</text>
<text x="180.6" y="76">11</text>
<text x="186.2" y="74.3">QE</text>
<text x="186.2" y="76.9">QF</text>
<text x="47.1" y="82.3">6</text>
<text x="47.1" y="79.8">7</text>
<text x="180.6" y="78.5">12</text>
<text x="180.6" y="81.1">13</text>
<text x="186.2" y="79.4">QG</text>
<text x="186.2" y="82">QH</text>
<text x="10.4" y="85.7">B</text>
<text x="47.1" y="90">3</text>
<text x="47.1" y="87.4">4</text>
<text x="47.1" y="84.9">5</text>
<text x="50.3" y="88.3">A1C</text>
<text x="408.4" y="85.7">B</text>
<text x="47.1" y="95">1</text>
<text x="47.1" y="92.5">2</text>
<text x="50.3" y="95.9">A0C</text>
<text x="50.3" y="90.8">A2C</text>
<text x="55.4" y="93.4">RBI</text>
<text x="242.3" y="95" transform="rotate(-90 242.3 95)">16</text>
<text x="259.9" y="93">1</text>
<text x="267.5" y="93">3</text>
<text x="272.6" y="95.5">1</text>
<text x="280.2" y="95.5">3</text>
<text x="348.8" y="93.8">6</text>
<text x="348.8" y="91.2">7</text>
<text x="371.6" y="93.8">3</text>
<text x="371.6" y="91.2">8</text>
<text x="226.5" y="99.7">QE</text>
<text x="231.9" y="101.4">1</text>
<text x="231.9" y="98.8">7</text>
<text x="251.8" y="101.4">12</text>
<text x="251.8" y="98.8">13</text>
<text x="265.7" y="97" transform="rotate(-90 265.7 97)">2</text>
<text x="278.4" y="99.6" transform="rotate(-90 278.4 99.6)">2</text>
<text x="285.3" y="98.1">1</text>
<text x="292.9" y="98.1">3</text>
<text x="296.7" y="100.6">1</text>
<text x="304.3" y="100.6">3</text>
<text x="348.8" y="101.4">1</text>
<text x="348.8" y="98.8">2</text>
<text x="348.8" y="96.3">4</text>
<text x="225.6" y="104.8">A2B</text>
<text x="226.4" y="102.3">QD</text>
<text x="231.9" y="103.9">2</text>
<text x="231.9" y="106.5">6</text>
<text x="251.8" y="106.5">10</text>
<text x="251.8" y="103.9">11</text>
<text x="291.1" y="102.1" transform="rotate(-90 291.1 102.1)">2</text>
<text x="302.5" y="104.7" transform="rotate(-90 302.5 104.7)">2</text>
<text x="308.1" y="103.2">1</text>
<text x="313.9" y="107.2" transform="rotate(-90 313.9 107.2)">2</text>
<text x="315.7" y="103.2">3</text>
<text x="320.8" y="105.7">1</text>
<text x="328.4" y="105.7">3</text>
<text x="348.3" y="106.5">10</text>
<text x="348.8" y="103.9">9</text>
<text x="231.9" y="111.5">3</text>
<text x="251.8" y="111.5">15</text>
<text x="252.2" y="109">9</text>
<text x="326.6" y="109.7" transform="rotate(-90 326.6 109.7)">2</text>
<text x="333.5" y="108.2">1</text>
<text x="339.3" y="112.3" transform="rotate(-90 339.3 112.3)">2</text>
<text x="341.1" y="108.2">3</text>
<text x="371.6" y="109">5</text>
<text x="127.2" y="119.2">2</text>
<text x="127.2" y="116.6">3</text>
<text x="127.2" y="114.1">4</text>
<text x="130.3" y="115">Pot_t</text>
<text x="143" y="117.5">Pot_w</text>
<text x="231.9" y="114.1">4</text>
<text x="231.9" y="116.6">5</text>
<text x="251.8" y="114.1">14</text>
<text x="127.2" y="121.7">1</text>
<text x="130.3" y="120.1">Pot_b</text>
<text x="242.3" y="122.4" transform="rotate(-90 242.3 122.4)">8</text>
<text x="49.7" y="130.6">3</text>
<text x="49.7" y="128.1">4</text>
<text x="59.2" y="128.9">RESET_FLAG</text>
<text x="75.2" y="131.5">FLAG</text>
<text x="10.4" y="135.7">C</text>
<text x="49.7" y="135.7">1</text>
<text x="49.7" y="133.1">2</text>
<text x="57.9" y="136.6">CLOCK</text>
<text x="68.1" y="134">DATA</text>
<text x="408.4" y="135.7">C</text>
<text x="348.8" y="143.3">7</text>
<text x="371.6" y="143.3">8</text>
<text x="242.3" y="147.1" transform="rotate(-90 242.3 147.1)">16</text>
<text x="259.9" y="145.1">1</text>
<text x="265.7" y="149.1" transform="rotate(-90 265.7 149.1)">2</text>
<text x="267.5" y="145.1">3</text>
<text x="272.6" y="147.6">1</text>
<text x="280.2" y="147.6">3</text>
<text x="348.8" y="148.4">4</text>
<text x="348.8" y="145.8">6</text>
<text x="371.6" y="145.8">3</text>
<text x="29.4" y="155.6">RESET_FLAG</text>
<text x="116.7" y="150.5">Pot_t</text>
<text x="119.7" y="154.3">Pot_w</text>
<text x="226.3" y="154.3">QG</text>
<text x="226.4" y="151.8">QH</text>
<text x="231.9" y="153.5">1</text>
<text x="231.9" y="156">2</text>
<text x="231.9" y="150.9">7</text>
<text x="251.8" y="156">11</text>
<text x="251.8" y="153.5">12</text>
<text x="251.8" y="150.9">13</text>
<text x="278.4" y="151.6" transform="rotate(-90 278.4 151.6)">2</text>
<text x="285.3" y="150.2">1</text>
<text x="291.1" y="154.2" transform="rotate(-90 291.1 154.2)">2</text>
<text x="292.9" y="150.2">3</text>
<text x="296.7" y="152.7">1</text>
<text x="304.3" y="152.7">3</text>
<text x="308.1" y="155.2">1</text>
<text x="315.7" y="155.2">3</text>
<text x="348.8" y="153.5">1</text>
<text x="348.8" y="150.9">2</text>
<text x="348.8" y="156">9</text>
<text x="116.2" y="158.2">Pot_b</text>
<text x="136.1" y="160.5" transform="rotate(-90 136.1 160.5)">3</text>
<text x="226.6" y="156.9">QF</text>
<text x="231.9" y="158.5">6</text>
<text x="251.8" y="158.5">10</text>
<text x="252.2" y="161.1">9</text>
<text x="302.5" y="156.7" transform="rotate(-90 302.5 156.7)">2</text>
<text x="313.9" y="159.3" transform="rotate(-90 313.9 159.3)">2</text>
<text x="320.8" y="157.8">1</text>
<text x="326.6" y="161.8" transform="rotate(-90 326.6 161.8)">2</text>
<text x="328.4" y="157.8">3</text>
<text x="333.5" y="160.3">1</text>
<text x="341.1" y="160.3">3</text>
<text x="348.3" y="158.5">10</text>
<text x="371.6" y="161.1">5</text>
<text x="129.4" y="165.4">2</text>
<text x="231.9" y="163.6">3</text>
<text x="231.9" y="166.2">4</text>
<text x="251.8" y="166.2">14</text>
<text x="251.8" y="163.6">15</text>
<text x="339.3" y="164.3" transform="rotate(-90 339.3 164.3)">2</text>
<text x="74.6" y="172.5">11</text>
<text x="86" y="170">13</text>
<text x="136.1" y="168.2" transform="rotate(-90 136.1 168.2)">1</text>
<text x="137" y="170.5">2</text>
<text x="143.8" y="173.2" transform="rotate(-90 143.8 173.2)">1</text>
<text x="231.9" y="168.7">5</text>
<text x="86" y="175">12</text>
<text x="242.3" y="174.5" transform="rotate(-90 242.3 174.5)">8</text>
<text x="10.4" y="185.7">D</text>
<text x="408.4" y="185.7">D</text>
<text x="22.9" y="197.5">FLAG</text>
<text x="38.3" y="196.6">3</text>
<text x="49.7" y="194.1">2</text>
<text x="75.1" y="196.6">8</text>
<text x="86" y="194.1">10</text>
<text x="141.1" y="195.4">1</text>
<text x="141.1" y="197.9">2</text>
<text x="49.7" y="199.2">1</text>
<text x="86.5" y="199.2">9</text>
<text x="129.7" y="199.2">6</text>
<text x="141.1" y="200.4">4</text>
<text x="141.1" y="203">5</text>
<text x="10.4" y="235.7">E</text>
<text x="408.4" y="235.7">E</text>
<text x="51.8" y="246.1" transform="rotate(-90 51.8 246.1)">14</text>
<text x="83.6" y="246.1" transform="rotate(-90 83.6 246.1)">14</text>
<text x="51.8" y="265.9" transform="rotate(-90 51.8 265.9)">7</text>
<text x="83.6" y="265.9" transform="rotate(-90 83.6 265.9)">7</text>
<text x="10.5" y="285.7">F</text>
<text x="35" y="286.7">1</text>
<text x="85" y="286.7">2</text>
<text x="135" y="286.7">3</text>
<text x="185" y="286.7">4</text>
<text x="235" y="286.7">5</text>
<text x="285" y="286.7">6</text>
<text x="335" y="286.7">7</text>
<text x="385" y="286.7">8</text>
<text x="408.5" y="285.7">F</text>
</g>
<g font-size="1.8" fill="#008484">
<text x="289.6" y="16.6">+5V</text>
<text x="61.2" y="27.4">H1</text>
<text x="61.7" y="29.7">MountingHole_Pad</text>
<text x="86.6" y="27.4">H2</text>
<text x="87.1" y="29.7">MountingHole_Pad</text>
<text x="113.3" y="27.4">H3</text>
<text x="113.7" y="29.7">MountingHole_Pad</text>
<text x="134.8" y="27.4">H4</text>
<text x="135.3" y="29.7">MountingHole_Pad</text>
<text x="261.1" y="28.8">R1</text>
<text x="273.8" y="28.8">R2</text>
<text x="286.5" y="28.8">R3</text>
<text x="297.9" y="28.8">R4</text>
<text x="309.3" y="28.8">R5</text>
<text x="322" y="28.8">R6</text>
<text x="334.7" y="28.8">R7</text>
<text x="241.4" y="34.4">+5V</text>
<text x="261.1" y="31.1">81R</text>
<text x="261.4" y="35.2">BC547</text>
<text x="263" y="32.9">Q1</text>
<text x="273.8" y="31.1">81R</text>
<text x="275.7" y="35.4">Q2</text>
<text x="286.5" y="31.1">81R</text>
<text x="298" y="31.1">81R</text>
<text x="309.4" y="31.1">81R</text>
<text x="322.1" y="31.1">81R</text>
<text x="334.8" y="31.1">81R</text>
<text x="355.5" y="34.4">LTS-6980HR</text>
<text x="358.5" y="32">AFF1</text>
<text x="135.9" y="37">+5V</text>
<text x="239.5" y="36.5">74LS48</text>
<text x="274.1" y="37.8">BC547</text>
<text x="286.8" y="40.3">BC547</text>
<text x="288.4" y="38">Q3</text>
<text x="299.8" y="40.5">Q4</text>
<text x="351" y="41.3">b</text>
<text x="351" y="38.8">a</text>
<text x="366.8" y="41.3">C.K.</text>
<text x="366.8" y="38.8">C.K.</text>
<text x="97.2" y="47">GND</text>
<text x="139.2" y="44">R22</text>
<text x="139.2" y="46.3">81R</text>
<text x="170.3" y="47.3">U1</text>
<text x="236" y="46.4">A</text>
<text x="243.2" y="48" transform="rotate(-90 243.2 48)">VCC</text>
<text x="248.2" y="46.4">a</text>
<text x="298.2" y="42.8">BC547</text>
<text x="309.7" y="45.4">BC547</text>
<text x="311.3" y="43.1">Q5</text>
<text x="322.4" y="47.9">BC547</text>
<text x="324" y="45.6">Q6</text>
<text x="351" y="46.4">d</text>
<text x="351" y="43.9">c</text>
<text x="375.4" y="47">GND</text>
<text x="41" y="51.8">Conn_01x04_Female</text>
<text x="48.8" y="49.5">J2</text>
<text x="169" y="49.6">74164</text>
<text x="175.3" y="48.4">+5V</text>
<text x="236" y="48.9">B</text>
<text x="236" y="51.5">C</text>
<text x="248.1" y="48.9">b</text>
<text x="248.2" y="51.5">c</text>
<text x="335.1" y="50.5">BC547</text>
<text x="336.7" y="48.1">Q7</text>
<text x="351" y="48.9">e</text>
<text x="351" y="51.5">f</text>
<text x="140.2" y="57.7">C</text>
<text x="140.3" y="55.4">C1</text>
<text x="165.9" y="57.8">CK</text>
<text x="165.9" y="55.3">R</text>
<text x="221.7" y="59.7">GND</text>
<text x="236" y="59.1">LT</text>
<text x="236" y="54">D</text>
<text x="241.5" y="54.1">U2</text>
<text x="248.1" y="54">d</text>
<text x="248.2" y="56.6">e</text>
<text x="248.6" y="59.1">f</text>
<text x="351" y="54">g</text>
<text x="367.9" y="56.6">DP</text>
<text x="124" y="64.9">U5B</text>
<text x="135.3" y="64.8">GND</text>
<text x="165.9" y="61.6">A</text>
<text x="165.9" y="64.2">B</text>
<text x="174.7" y="62.9">Qa</text>
<text x="236" y="61.6">BI</text>
<text x="236" y="64.2">RBI</text>
<text x="243.2" y="65.1" transform="rotate(-90 243.2 65.1)">GND</text>
<text x="248.1" y="61.6">g</text>
<text x="122.6" y="67.2">74LS37</text>
<text x="174.6" y="66.7">Qb</text>
<text x="174.6" y="71.8">Qd</text>
<text x="174.7" y="69.3">Qc</text>
<text x="289.6" y="70">+5V</text>
<text x="38.5" y="74.7">Conn_01x08_Female</text>
<text x="46.2" y="72.4">J1</text>
<text x="59.7" y="73.8">+5V</text>
<text x="174.7" y="74.3">Qe</text>
<text x="175.1" y="76.9">Qf</text>
<text x="240.7" y="76.2">GND</text>
<text x="54.1" y="82.6">GND</text>
<text x="174.6" y="79.4">Qg</text>
<text x="174.6" y="82">Qh</text>
<text x="261.1" y="82.1">R8</text>
<text x="273.8" y="82.1">R9</text>
<text x="286.5" y="82.1">R10</text>
<text x="298" y="82.1">R11</text>
<text x="309.4" y="82.1">R12</text>
<text x="322.1" y="82.1">R13</text>
<text x="334.8" y="82.1">R14</text>
<text x="239.5" y="89.9">74LS48</text>
<text x="241.4" y="87.8">+5V</text>
<text x="261.1" y="84.4">81R</text>
<text x="261.4" y="88.6">BC547</text>
<text x="263" y="86.2">Q8</text>
<text x="273.8" y="84.4">81R</text>
<text x="275.7" y="88.8">Q9</text>
<text x="286.5" y="84.4">81R</text>
<text x="298" y="84.4">81R</text>
<text x="309.4" y="84.4">81R</text>
<text x="322.1" y="84.4">81R</text>
<text x="334.8" y="84.4">81R</text>
<text x="355.5" y="87.7">LTS-6980HR</text>
<text x="358.5" y="85.4">AFF2</text>
<text x="274.1" y="91.1">BC547</text>
<text x="286.8" y="93.6">BC547</text>
<text x="287.9" y="91.3">Q10</text>
<text x="299.3" y="93.9">Q11</text>
<text x="351" y="94.7">b</text>
<text x="351" y="92.1">a</text>
<text x="366.8" y="94.7">C.K.</text>
<text x="366.8" y="92.1">C.K.</text>
<text x="236" y="99.7">A</text>
<text x="243.2" y="101.3" transform="rotate(-90 243.2 101.3)">VCC</text>
<text x="248.2" y="99.7">a</text>
<text x="298.2" y="96.2">BC547</text>
<text x="309.7" y="98.7">BC547</text>
<text x="310.7" y="96.4">Q12</text>
<text x="322.4" y="101.3">BC547</text>
<text x="323.4" y="98.9">Q13</text>
<text x="336.1" y="101.5">Q14</text>
<text x="351" y="99.7">d</text>
<text x="351" y="97.2">c</text>
<text x="375.4" y="101.6">GND</text>
<text x="236" y="102.3">B</text>
<text x="236" y="104.8">C</text>
<text x="236" y="107.4">D</text>
<text x="248.1" y="107.4">d</text>
<text x="248.1" y="102.3">b</text>
<text x="248.2" y="104.8">c</text>
<text x="335.1" y="103.8">BC547</text>
<text x="351" y="102.3">e</text>
<text x="351" y="107.4">g</text>
<text x="351" y="104.8">f</text>
<text x="118.5" y="111.5">Conn_01x04_Female</text>
<text x="126.2" y="109.2">J4</text>
<text x="236" y="112.4">LT</text>
<text x="241.5" y="108.7">U3</text>
<text x="248.2" y="109.9">e</text>
<text x="248.6" y="112.4">f</text>
<text x="367.9" y="109.9">DP</text>
<text x="224.2" y="114.3">GND</text>
<text x="236" y="115">BI</text>
<text x="236" y="117.5">RBI</text>
<text x="243.2" y="118.4" transform="rotate(-90 243.2 118.4)">GND</text>
<text x="248.1" y="115">g</text>
<text x="41" y="125.5">Conn_01x04_Female</text>
<text x="48.8" y="123.2">J3</text>
<text x="289.6" y="122.1">+5V</text>
<text x="127.7" y="127">GND</text>
<text x="240.7" y="129.6">GND</text>
<text x="101.7" y="136">+5V</text>
<text x="261.1" y="134.2">R15</text>
<text x="261.1" y="136.5">81R</text>
<text x="273.8" y="134.2">R16</text>
<text x="273.8" y="136.5">81R</text>
<text x="286.5" y="134.2">R17</text>
<text x="286.5" y="136.5">81R</text>
<text x="298" y="134.2">R18</text>
<text x="298" y="136.5">81R</text>
<text x="309.4" y="134.2">R19</text>
<text x="309.4" y="136.5">81R</text>
<text x="322.1" y="134.2">R20</text>
<text x="322.1" y="136.5">81R</text>
<text x="334.8" y="134.2">R21</text>
<text x="334.8" y="136.5">81R</text>
<text x="358.5" y="137.5">AFF3</text>
<text x="239.5" y="141.9">74LS48</text>
<text x="241.4" y="139.8">+5V</text>
<text x="261.4" y="140.6">BC547</text>
<text x="262.5" y="138.3">Q15</text>
<text x="274.1" y="143.2">BC547</text>
<text x="275.2" y="140.9">Q16</text>
<text x="287.9" y="143.4">Q17</text>
<text x="355.5" y="139.8">LTS-6980HR</text>
<text x="97.5" y="147.8">R24</text>
<text x="97.5" y="145.5">6K8</text>
<text x="116.6" y="147.8">R28</text>
<text x="116.9" y="145.5">47k</text>
<text x="286.8" y="145.7">BC547</text>
<text x="298.2" y="148.2">BC547</text>
<text x="299.3" y="145.9">Q18</text>
<text x="310.7" y="148.5">Q19</text>
<text x="351" y="149.3">c</text>
<text x="351" y="146.7">b</text>
<text x="351" y="144.2">a</text>
<text x="366.8" y="146.7">C.K.</text>
<text x="366.8" y="144.2">C.K.</text>
<text x="236" y="154.3">B</text>
<text x="236" y="151.8">A</text>
<text x="243.2" y="153.4" transform="rotate(-90 243.2 153.4)">VCC</text>
<text x="248.1" y="154.3">b</text>
<text x="248.2" y="151.8">a</text>
<text x="309.7" y="150.8">BC547</text>
<text x="322.4" y="153.3">BC547</text>
<text x="323.4" y="151">Q20</text>
<text x="335.1" y="155.9">BC547</text>
<text x="336.1" y="153.6">Q21</text>
<text x="351" y="154.3">e</text>
<text x="351" y="151.8">d</text>
<text x="375.4" y="155">GND</text>
<text x="95.9" y="160.3" transform="rotate(-90 95.9 160.3)">6K8</text>
<text x="98.2" y="160.3" transform="rotate(-90 98.2 160.3)">R23</text>
<text x="113.3" y="159.5">10R</text>
<text x="236" y="156.9">C</text>
<text x="236" y="159.4">D</text>
<text x="241.5" y="160.7">U4</text>
<text x="248.1" y="159.4">d</text>
<text x="248.2" y="156.9">c</text>
<text x="248.2" y="162">e</text>
<text x="351" y="159.4">g</text>
<text x="351" y="156.9">f</text>
<text x="367.9" y="162">DP</text>
<text x="78.2" y="167.6">74LS37</text>
<text x="79.5" y="165.3">U5D</text>
<text x="111.7" y="167.2">D1</text>
<text x="113.3" y="164.6">R29</text>
<text x="137.2" y="163.4">Q23</text>
<text x="137.3" y="165.7">BC108</text>
<text x="143.8" y="165.6" transform="rotate(-90 143.8 165.6)">3</text>
<text x="148.5" y="165.8">1k</text>
<text x="224.2" y="166.4">GND</text>
<text x="236" y="164.5">LT</text>
<text x="236" y="167">BI</text>
<text x="248.1" y="167">g</text>
<text x="248.6" y="164.5">f</text>
<text x="112.2" y="169.5">2N6027</text>
<text x="125.1" y="171">C3</text>
<text x="125.2" y="173.3">47uF</text>
<text x="144.8" y="168.5">Q24</text>
<text x="145" y="170.8">BC108</text>
<text x="147.1" y="168.1">R25</text>
<text x="236" y="169.6">RBI</text>
<text x="243.2" y="170.5" transform="rotate(-90 243.2 170.5)">GND</text>
<text x="106.1" y="179.1">GND</text>
<text x="106.7" y="180.5">+5V</text>
<text x="120.1" y="185.5">GND</text>
<text x="130.7" y="182.3">470R</text>
<text x="131.8" y="184.6">R26</text>
<text x="240.7" y="181.6">GND</text>
<text x="41.3" y="191.7">74LS37</text>
<text x="42.7" y="189.4">U5A</text>
<text x="78.2" y="191.7">74LS37</text>
<text x="79.5" y="189.4">U5C</text>
<text x="102.6" y="191.2">2K2</text>
<text x="135.3" y="191.8">GND</text>
<text x="102.6" y="193.5">R27</text>
<text x="115.3" y="196">1nF</text>
<text x="115.7" y="193.7">C2</text>
<text x="132.8" y="192.9">74LS13</text>
<text x="134.1" y="200.1">U6A</text>
<text x="68.6" y="233.8">+5V</text>
<text x="52.7" y="252.4" transform="rotate(-90 52.7 252.4)">VCC</text>
<text x="58.1" y="254.8">U5E</text>
<text x="58.4" y="257.1">74LS37</text>
<text x="84.5" y="252.4" transform="rotate(-90 84.5 252.4)">VCC</text>
<text x="89.9" y="254.8">U6C</text>
<text x="90.2" y="257.1">74LS13</text>
<text x="52.7" y="261.9" transform="rotate(-90 52.7 261.9)">GND</text>
<text x="84.5" y="261.9" transform="rotate(-90 84.5 261.9)">GND</text>
<text x="66.8" y="278.2">GND</text>
</g>
</svg>
